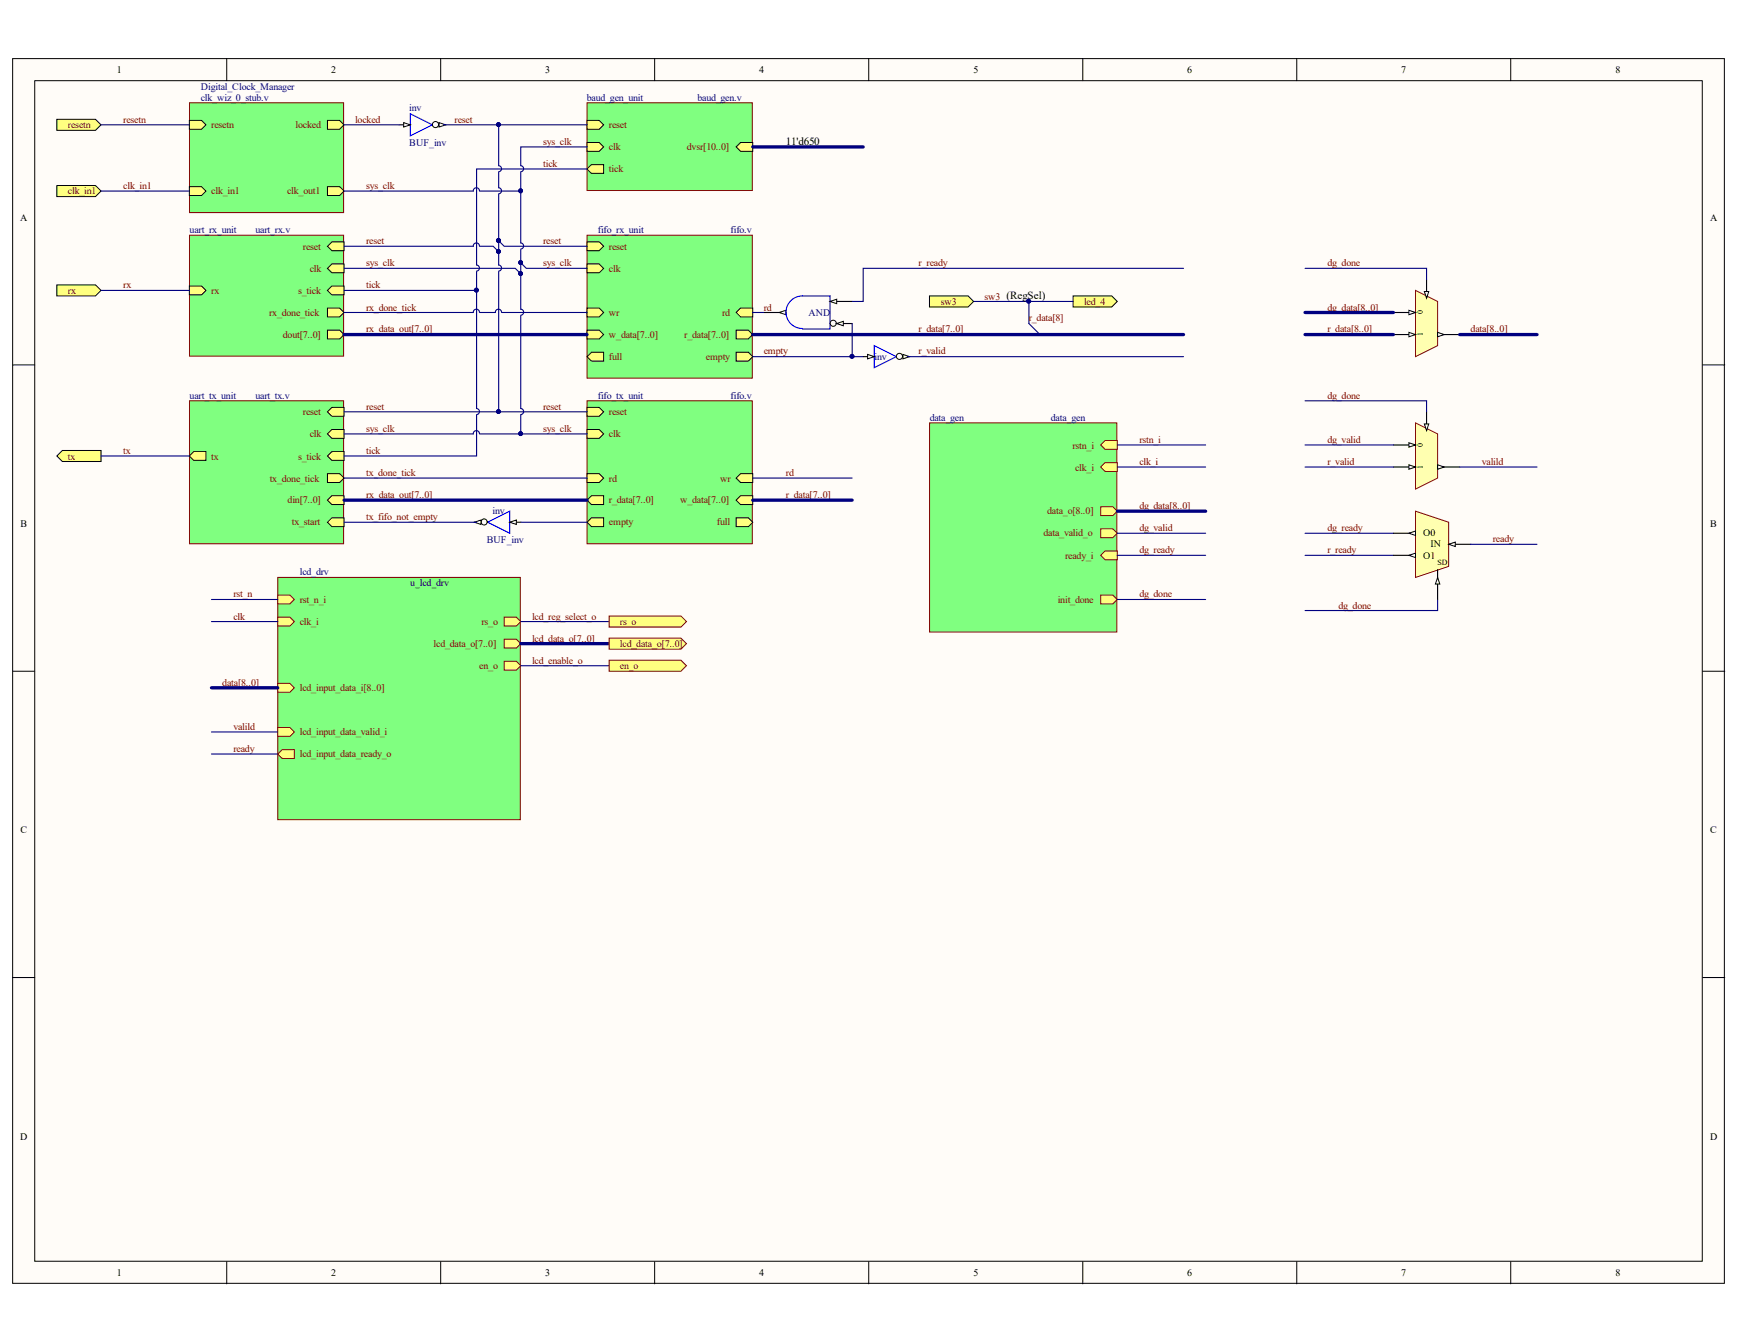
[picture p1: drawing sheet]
<svg xmlns="http://www.w3.org/2000/svg" width="279mm" height="216mm" viewBox="0 0 279 216" stroke-linecap="round" stroke-linejoin="round" font-family="sans-serif">
<g fill="#fffcf8" stroke="#000" stroke-width=".16">
<path d="M2 9.4h274.9v196.8h-274.9z"/>
<path d="M5.6 13h267.7v189.6h-267.7z"/>
</g>
<g fill="none" stroke="#000" stroke-width=".16">
<path d="M36.4 9.4v3.6M70.8 9.4v3.6M105.1 9.4v3.6M139.5 9.4v3.6M173.9 9.4v3.6M208.2 9.4v3.6M242.6 9.4v3.6M2 58.6h3.6M273.4 58.6h3.6M2 107.8h3.6M273.4 107.8h3.6M2 157h3.6"/>
<path d="M273.4 157h3.6M36.4 202.7v3.5M70.8 202.7v3.5M105.1 202.7v3.5M139.5 202.7v3.5M173.9 202.7v3.5M208.2 202.7v3.5M242.6 202.7v3.5"/>
</g>
<path d="M30.4 64.4h24.8v22.9h-24.8z" fill="#80ff80" stroke="#800000" stroke-width=".16"/>
<path d="M52.6 66.2l.7-.8h1.9v1.5h-1.9z" fill-rule="evenodd" fill="#ffff80"/>
<path d="M52.6 66.2l.7-.8h1.9v1.5h-1.9z" fill="none" stroke="#000" stroke-width=".16"/>
<path d="M52.6 69.7l.7-.7h1.9v1.4h-1.9z" fill-rule="evenodd" fill="#ffff80"/>
<path d="M52.6 69.7l.7-.7h1.9v1.4h-1.9z" fill="none" stroke="#000" stroke-width=".16"/>
<path d="M30.4 73.3l.7-.8h2v1.5h-2z" fill-rule="evenodd" fill="#ffff80"/>
<path d="M30.4 73.3l.7-.8h2v1.5h-2z" fill="none" stroke="#000" stroke-width=".16"/>
<path d="M52.6 73.3l.7-.8h1.9v1.5h-1.9z" fill-rule="evenodd" fill="#ffff80"/>
<path d="M52.6 73.3l.7-.8h1.9v1.5h-1.9z" fill="none" stroke="#000" stroke-width=".16"/>
<path d="M52.6 76.1h1.9l.7 .7-.7 .7h-1.9z" fill-rule="evenodd" fill="#ffff80"/>
<path d="M52.6 76.1h1.9l.7 .7-.7 .7h-1.9z" fill="none" stroke="#000" stroke-width=".16"/>
<path d="M52.6 80.3l.7-.7h1.9v1.5h-1.9z" fill-rule="evenodd" fill="#ffff80"/>
<path d="M52.6 80.3l.7-.7h1.9v1.5h-1.9z" fill="none" stroke="#000" stroke-width=".16"/>
<path d="M52.6 83.9l.7-.7h1.9v1.4h-1.9z" fill-rule="evenodd" fill="#ffff80"/>
<path d="M52.6 83.9l.7-.7h1.9v1.4h-1.9z" fill="none" stroke="#000" stroke-width=".16"/>
<path d="M94.3 37.8h26.5v22.9h-26.5z" fill="#80ff80" stroke="#800000" stroke-width=".16"/>
<path d="M94.3 38.9h1.9l.7 .7-.7 .7h-1.9z" fill-rule="evenodd" fill="#ffff80"/>
<path d="M94.3 38.9h1.9l.7 .7-.7 .7h-1.9z" fill="none" stroke="#000" stroke-width=".16"/>
<path d="M94.3 42.4h1.9l.7 .7-.7 .7h-1.9z" fill-rule="evenodd" fill="#ffff80"/>
<path d="M94.3 42.4h1.9l.7 .7-.7 .7h-1.9z" fill="none" stroke="#000" stroke-width=".16"/>
<path d="M94.3 57.3l.7-.7h1.9v1.4h-1.9z" fill-rule="evenodd" fill="#ffff80"/>
<path d="M94.3 57.3l.7-.7h1.9v1.4h-1.9z" fill="none" stroke="#000" stroke-width=".16"/>
<path d="M94.3 53h1.9l.7 .7-.7 .8h-1.9z" fill-rule="evenodd" fill="#ffff80"/>
<path d="M94.3 53h1.9l.7 .7-.7 .8h-1.9z" fill="none" stroke="#000" stroke-width=".16"/>
<path d="M118.2 50.2l.7-.7h2v1.4h-2z" fill-rule="evenodd" fill="#ffff80"/>
<path d="M118.2 50.2l.7-.7h2v1.4h-2z" fill="none" stroke="#000" stroke-width=".16"/>
<path d="M94.3 49.5h1.9l.7 .7-.7 .7h-1.9z" fill-rule="evenodd" fill="#ffff80"/>
<path d="M94.3 49.5h1.9l.7 .7-.7 .7h-1.9z" fill="none" stroke="#000" stroke-width=".16"/>
<path d="M118.2 53h2l.7 .7-.7 .8h-2z" fill-rule="evenodd" fill="#ffff80"/>
<path d="M118.2 53h2l.7 .7-.7 .8h-2z" fill="none" stroke="#000" stroke-width=".16"/>
<path d="M118.2 56.6h2l.7 .7-.7 .7h-2z" fill-rule="evenodd" fill="#ffff80"/>
<path d="M118.2 56.6h2l.7 .7-.7 .7h-2z" fill="none" stroke="#000" stroke-width=".16"/>
<path d="M94.3 64.4h26.5v22.9h-26.5z" fill="#80ff80" stroke="#800000" stroke-width=".16"/>
<path d="M94.3 65.4h1.9l.7 .8-.7 .7h-1.9z" fill-rule="evenodd" fill="#ffff80"/>
<path d="M94.3 65.4h1.9l.7 .8-.7 .7h-1.9z" fill="none" stroke="#000" stroke-width=".16"/>
<path d="M94.3 69h1.9l.7 .7-.7 .7h-1.9z" fill-rule="evenodd" fill="#ffff80"/>
<path d="M94.3 69h1.9l.7 .7-.7 .7h-1.9z" fill="none" stroke="#000" stroke-width=".16"/>
<path d="M118.2 83.2h2l.7 .7-.7 .7h-2z" fill-rule="evenodd" fill="#ffff80"/>
<path d="M118.2 83.2h2l.7 .7-.7 .7h-2z" fill="none" stroke="#000" stroke-width=".16"/>
<path d="M118.2 80.3l.7-.7h2v1.5h-2z" fill-rule="evenodd" fill="#ffff80"/>
<path d="M118.2 80.3l.7-.7h2v1.5h-2z" fill="none" stroke="#000" stroke-width=".16"/>
<path d="M94.3 76.1h1.9l.7 .7-.7 .7h-1.9z" fill-rule="evenodd" fill="#ffff80"/>
<path d="M94.3 76.1h1.9l.7 .7-.7 .7h-1.9z" fill="none" stroke="#000" stroke-width=".16"/>
<path d="M118.2 76.8l.7-.7h2v1.4h-2z" fill-rule="evenodd" fill="#ffff80"/>
<path d="M118.2 76.8l.7-.7h2v1.4h-2z" fill="none" stroke="#000" stroke-width=".16"/>
<path d="M94.3 80.3l.7-.7h1.9v1.5h-1.9z" fill-rule="evenodd" fill="#ffff80"/>
<path d="M94.3 80.3l.7-.7h1.9v1.5h-1.9z" fill="none" stroke="#000" stroke-width=".16"/>
<path d="M94.3 83.9l.7-.7h1.9v1.4h-1.9z" fill-rule="evenodd" fill="#ffff80"/>
<path d="M94.3 83.9l.7-.7h1.9v1.4h-1.9z" fill="none" stroke="#000" stroke-width=".16"/>
<path d="M30.4 16.5h24.8v17.7h-24.8z" fill="#80ff80" stroke="#800000" stroke-width=".16"/>
<path d="M30.4 19.3h2l.7 .8-.7 .7h-2z" fill-rule="evenodd" fill="#ffff80"/>
<path d="M30.4 19.3h2l.7 .8-.7 .7h-2z" fill="none" stroke="#000" stroke-width=".16"/>
<path d="M30.4 30h2l.7 .7-.7 .7h-2z" fill-rule="evenodd" fill="#ffff80"/>
<path d="M30.4 30h2l.7 .7-.7 .7h-2z" fill="none" stroke="#000" stroke-width=".16"/>
<path d="M52.6 19.3h1.9l.7 .8-.7 .7h-1.9z" fill-rule="evenodd" fill="#ffff80"/>
<path d="M52.6 19.3h1.9l.7 .8-.7 .7h-1.9z" fill="none" stroke="#000" stroke-width=".16"/>
<path d="M52.6 30h1.9l.7 .7-.7 .7h-1.9z" fill-rule="evenodd" fill="#ffff80"/>
<path d="M52.6 30h1.9l.7 .7-.7 .7h-1.9z" fill="none" stroke="#000" stroke-width=".16"/>
<path d="M65.9 18.3l3.5 1.8-3.5 1.7z" fill="none" stroke="#00f" stroke-width=".18"/>
<path d="M64.1 20.1h1.8" fill="none" stroke="#000" stroke-width=".18"/>
<path d="M64.8 19.7l1.1 .4-1.1 .3z" fill="#fffcf8"/>
<path d="M64.8 19.7l1.1 .4-1.1 .3z" fill="none" stroke="#000" stroke-width=".16"/>
<path d="M69.4 20.1h1.8" fill="none" stroke="#000" stroke-width=".18"/>
<circle cx="69.9" cy="20" r=".49" fill="#fffcf8" stroke="#000" stroke-width=".16"/>
<path d="M70.5 19.7l1.1 .4-1.1 .3z" fill="#fffcf8"/>
<path d="M70.5 19.7l1.1 .4-1.1 .3z" fill="none" stroke="#000" stroke-width=".16"/>
<g fill="#ffff80" stroke="#000" stroke-width=".16">
<path d="M9.1 19.2h6.2l.9 .9-.9 .8h-6.2z" fill-rule="evenodd"/>
<path d="M9.1 29.8h6.2l.9 .9-.9 .9h-6.2z" fill-rule="evenodd"/>
</g>
<path d="M94.3 16.5h26.5v14.1h-26.5z" fill="#80ff80" stroke="#800000" stroke-width=".16"/>
<path d="M94.3 19.3h1.9l.7 .8-.7 .7h-1.9z" fill-rule="evenodd" fill="#ffff80"/>
<path d="M94.3 19.3h1.9l.7 .8-.7 .7h-1.9z" fill="none" stroke="#000" stroke-width=".16"/>
<path d="M94.3 22.9h1.9l.7 .7-.7 .7h-1.9z" fill-rule="evenodd" fill="#ffff80"/>
<path d="M94.3 22.9h1.9l.7 .7-.7 .7h-1.9z" fill="none" stroke="#000" stroke-width=".16"/>
<path d="M94.3 27.1l.7-.7h1.9v1.5h-1.9z" fill-rule="evenodd" fill="#ffff80"/>
<path d="M94.3 27.1l.7-.7h1.9v1.5h-1.9z" fill="none" stroke="#000" stroke-width=".16"/>
<path d="M118.2 23.6l.7-.7h2v1.4h-2z" fill-rule="evenodd" fill="#ffff80"/>
<path d="M118.2 23.6l.7-.7h2v1.4h-2z" fill="none" stroke="#000" stroke-width=".16"/>
<path d="M30.4 37.8h24.8v19.4h-24.8z" fill="#80ff80" stroke="#800000" stroke-width=".16"/>
<path d="M52.6 39.6l.7-.7h1.9v1.4h-1.9z" fill-rule="evenodd" fill="#ffff80"/>
<path d="M52.6 39.6l.7-.7h1.9v1.4h-1.9z" fill="none" stroke="#000" stroke-width=".16"/>
<path d="M52.6 43.1l.7-.7h1.9v1.4h-1.9z" fill-rule="evenodd" fill="#ffff80"/>
<path d="M52.6 43.1l.7-.7h1.9v1.4h-1.9z" fill="none" stroke="#000" stroke-width=".16"/>
<path d="M30.4 45.9h2l.7 .8-.7 .7h-2z" fill-rule="evenodd" fill="#ffff80"/>
<path d="M30.4 45.9h2l.7 .8-.7 .7h-2z" fill="none" stroke="#000" stroke-width=".16"/>
<path d="M52.6 46.7l.7-.8h1.9v1.5h-1.9z" fill-rule="evenodd" fill="#ffff80"/>
<path d="M52.6 46.7l.7-.8h1.9v1.5h-1.9z" fill="none" stroke="#000" stroke-width=".16"/>
<path d="M52.6 49.5h1.9l.7 .7-.7 .7h-1.9z" fill-rule="evenodd" fill="#ffff80"/>
<path d="M52.6 49.5h1.9l.7 .7-.7 .7h-1.9z" fill="none" stroke="#000" stroke-width=".16"/>
<path d="M52.6 53h1.9l.7 .7-.7 .8h-1.9z" fill-rule="evenodd" fill="#ffff80"/>
<path d="M52.6 53h1.9l.7 .7-.7 .8h-1.9z" fill="none" stroke="#000" stroke-width=".16"/>
<path d="M78.3 83.9l3.5-1.8v3.6z" fill="none" stroke="#00f" stroke-width=".18"/>
<path d="M81.8 83.9h1.8" fill="none" stroke="#000" stroke-width=".18"/>
<path d="M81.8 83.9l1.1-.4v.7z" fill="#fffcf8"/>
<path d="M81.8 83.9l1.1-.4v.7z" fill="none" stroke="#000" stroke-width=".16"/>
<path d="M76.5 83.9h1.8" fill="none" stroke="#000" stroke-width=".18"/>
<circle cx="77.7" cy="83.8" r=".49" fill="#fffcf8" stroke="#000" stroke-width=".16"/>
<path d="M76.2 83.9l1-.4v.7z" fill="#fffcf8"/>
<path d="M76.2 83.9l1-.4v.7z" fill="none" stroke="#000" stroke-width=".16"/>
<g fill="#ffff80" stroke="#000" stroke-width=".16">
<path d="M9.1 45.8h6.2l.9 .9-.9 .8h-6.2z" fill-rule="evenodd"/>
<path d="M9.1 73.3l.9-.9h6.2v1.7h-6.2z" fill-rule="evenodd"/>
</g>
<path d="M122.6 50.2h3.6" fill="none" stroke="#000" stroke-width=".18"/>
<path d="M125.1 50.2l1.1-.4v.8z" fill="#fffcf8"/>
<path d="M125.1 50.2l1.1-.4v.8z" fill="none" stroke="#000" stroke-width=".16"/>
<path d="M128.9 52.8a2.62 2.62 0 0 1-2.7-2.6 2.62 2.62 0 0 1 2.7-2.7h4.4v5.4h-4.4" fill="none" stroke="#00f" stroke-width=".18"/>
<path d="M133.3 48.4h3.5" fill="none" stroke="#000" stroke-width=".18"/>
<path d="M133.3 48.4l1.1-.3v.7z" fill="#fffcf8"/>
<path d="M133.3 48.4l1.1-.3v.7z" fill="none" stroke="#000" stroke-width=".16"/>
<path d="M133.3 52h3.5" fill="none" stroke="#000" stroke-width=".18"/>
<circle cx="133.8" cy="51.9" r=".49" fill="#fffcf8" stroke="#000" stroke-width=".16"/>
<path d="M134.4 52l1-.4v.7z" fill="#fffcf8"/>
<path d="M134.4 52l1-.4v.7z" fill="none" stroke="#000" stroke-width=".16"/>
<path d="M140.4 55.5l3.5 1.8-3.5 1.8z" fill="none" stroke="#00f" stroke-width=".18"/>
<path d="M138.6 57.3h1.8" fill="none" stroke="#000" stroke-width=".18"/>
<path d="M139.3 56.9l1.1 .4-1.1 .3z" fill="#fffcf8"/>
<path d="M139.3 56.9l1.1 .4-1.1 .3z" fill="none" stroke="#000" stroke-width=".16"/>
<path d="M143.9 57.3h1.8" fill="none" stroke="#000" stroke-width=".18"/>
<circle cx="144.4" cy="57.2" r=".49" fill="#fffcf8" stroke="#000" stroke-width=".16"/>
<path d="M145 56.9l1.1 .4-1.1 .3z" fill="#fffcf8"/>
<path d="M145 56.9l1.1 .4-1.1 .3z" fill="none" stroke="#000" stroke-width=".16"/>
<g fill="none" stroke="#000080" stroke-width=".18">
<path d="M16.2 20.1h14.2M16.2 30.7h14.2M55.2 20.1h8.9M71.2 20.1h8.9v6.5a.49 .49 0 0 1 .4 .5 .49 .49 0 0 1-.4 .5M77 30.7a.5 .5 0 0 0-.5-.5 .5 .5 0 0 0-.5 .5h-20.8M77 39.6a.5 .5 0 0 0-.5-.6 .5 .5 0 0 0-.5 .6h-20.8M77.1 30.7h6.5M80.1 38.7l.9 .9h13.3M80.1 38.7v1.7l-.9-.8h-2.1M80.1 27.7v2.5a.49 .49 0 0 1 .4 .5 .49 .49 0 0 1-.4 .4M80.1 20.1h14.2M80.1 31.2v7.5"/>
<path d="M83.6 27.7v11.3a.49 .49 0 0 1 .5 .5 .49 .49 0 0 1-.5 .5M94.3 27.1h-17.8v15.5a.49 .49 0 0 1 .5 .5 .49 .49 0 0 1-.5 .4M94.3 23.6h-10.7v3a.49 .49 0 0 1 .5 .5 .49 .49 0 0 1-.5 .5M16.2 46.7h14.2M55.2 43.1h27.5l.9 .9M76.5 43.6v3.1h-21.3M76.5 46.7v18.9a.49 .49 0 0 1 .5 .5 .49 .49 0 0 1-.5 .5M77 50.2a.5 .5 0 0 0-.5-.5 .5 .5 0 0 0-.5 .5h-20.8M77.1 50.2h2.4M80.1 43.6v22.6h-24.9M80.1 40.4v2.2a.49 .49 0 0 1 .4 .5 .49 .49 0 0 1-.4 .4M80.5 50.2a.5 .5 0 0 0-.5-.5 .5 .5 0 0 0-.5 .5"/>
<path d="M80.6 50.2h13.7M83.6 42.2l.9 .9h9.8M83.6 40.1v9.6a.49 .49 0 0 1 .5 .5 .49 .49 0 0 1-.5 .4M83.6 50.7v14.9a.49 .49 0 0 1 .5 .5 .49 .49 0 0 1-.5 .5M120.9 57.3h17.7M120.9 50.2h1.7M136.8 52v5.3M145.7 57.3h44.3M156.3 48.4h8.9v3.6l1.8 1.7M190 43.1h-51.4v5.3h-1.8M16.2 73.3h14.2M55.2 76.8h39.1"/>
<path d="M76.5 66.7v6.6h-21.3M77 69.7a.5 .5 0 0 0-.5-.5 .5 .5 0 0 0-.5 .5h-20.8M80.1 66.2h14.2M83.6 66.7v3h-6.5M83.6 69.7h10.7M120.9 76.8h15.9M55.2 83.9h21.3M83.6 83.9h10.7"/>
</g>
<g fill="#000080" stroke="#000080" stroke-width=".16">
<circle cx="83.6" cy="43.9" r=".31"/>
<circle cx="80" cy="20" r=".31"/>
<circle cx="80" cy="66.1" r=".31"/>
<circle cx="80" cy="40.4" r=".31"/>
<circle cx="83.6" cy="69.7" r=".31"/>
<circle cx="80" cy="38.6" r=".31"/>
<circle cx="83.6" cy="42.2" r=".31"/>
<circle cx="76.5" cy="46.6" r=".31"/>
<circle cx="83.6" cy="30.6" r=".31"/>
<circle cx="136.8" cy="57.2" r=".31"/>
<circle cx="165.2" cy="48.4" r=".31"/>
</g>
<path d="M120.9 23.6h17.7M55.2 53.7h39.1M120.9 53.7h69.1M55.2 80.3h39.1M120.9 80.3h15.9" fill="none" stroke="#000080" stroke-width=".53"/>
<g fill="#ffff80" stroke="#000" stroke-width=".16">
<path d="M149.3 47.5h6.2l.8 .9-.8 .9h-6.2z" fill-rule="evenodd"/>
<path d="M172.3 47.5h6.2l.9 .9-.9 .9h-6.2z" fill-rule="evenodd"/>
</g>
<path d="M165.2 48.4h7.1" fill="none" stroke="#000080" stroke-width=".18"/>
<circle cx="165.2" cy="48.4" r=".31" fill="#000080" stroke="#000080" stroke-width=".16"/>
<path d="M44.6 92.8h39v38.9h-39z" fill="#80ff80" stroke="#800000" stroke-width=".16"/>
<path d="M81 99.1h1.9l.7 .7-.7 .8h-1.9z" fill-rule="evenodd" fill="#ffff80"/>
<path d="M81 99.1h1.9l.7 .7-.7 .8h-1.9z" fill="none" stroke="#800000" stroke-width=".16"/>
<path d="M81 102.7h1.9l.7 .7-.7 .7h-1.9z" fill-rule="evenodd" fill="#ffff80"/>
<path d="M81 102.7h1.9l.7 .7-.7 .7h-1.9z" fill="none" stroke="#800000" stroke-width=".16"/>
<path d="M81 106.2h1.9l.7 .7-.7 .8h-1.9z" fill-rule="evenodd" fill="#ffff80"/>
<path d="M81 106.2h1.9l.7 .7-.7 .8h-1.9z" fill="none" stroke="#800000" stroke-width=".16"/>
<path d="M44.6 99.1h2l.7 .7-.7 .8h-2z" fill-rule="evenodd" fill="#ffff80"/>
<path d="M44.6 99.1h2l.7 .7-.7 .8h-2z" fill="none" stroke="#800000" stroke-width=".16"/>
<path d="M44.6 109.8h2l.7 .7-.7 .7h-2z" fill-rule="evenodd" fill="#ffff80"/>
<path d="M44.6 109.8h2l.7 .7-.7 .7h-2z" fill="none" stroke="#800000" stroke-width=".16"/>
<path d="M44.6 116.9h2l.7 .7-.7 .7h-2z" fill-rule="evenodd" fill="#ffff80"/>
<path d="M44.6 116.9h2l.7 .7-.7 .7h-2z" fill="none" stroke="#800000" stroke-width=".16"/>
<path d="M44.6 121.1l.7-.7h2v1.4h-2z" fill-rule="evenodd" fill="#ffff80"/>
<path d="M44.6 121.1l.7-.7h2v1.4h-2z" fill="none" stroke="#800000" stroke-width=".16"/>
<path d="M44.6 95.6h2l.7 .7-.7 .7h-2z" fill-rule="evenodd" fill="#ffff80"/>
<path d="M44.6 95.6h2l.7 .7-.7 .7h-2z" fill="none" stroke="#800000" stroke-width=".16"/>
<path d="M149.3 67.9h30v33.6h-30z" fill="#80ff80" stroke="#800000" stroke-width=".16"/>
<path d="M176.7 81.4h2l.7 .7-.7 .7h-2z" fill-rule="evenodd" fill="#ffff80"/>
<path d="M176.7 81.4h2l.7 .7-.7 .7h-2z" fill="none" stroke="#800000" stroke-width=".16"/>
<path d="M176.7 85h2l.7 .7-.7 .7h-2z" fill-rule="evenodd" fill="#ffff80"/>
<path d="M176.7 85h2l.7 .7-.7 .7h-2z" fill="none" stroke="#800000" stroke-width=".16"/>
<path d="M176.7 89.2l.8-.7h1.9v1.4h-1.9z" fill-rule="evenodd" fill="#ffff80"/>
<path d="M176.7 89.2l.8-.7h1.9v1.4h-1.9z" fill="none" stroke="#800000" stroke-width=".16"/>
<path d="M176.7 75l.8-.7h1.9v1.4h-1.9z" fill-rule="evenodd" fill="#ffff80"/>
<path d="M176.7 75l.8-.7h1.9v1.4h-1.9z" fill="none" stroke="#800000" stroke-width=".16"/>
<path d="M176.7 71.5l.8-.7h1.9v1.4h-1.9z" fill-rule="evenodd" fill="#ffff80"/>
<path d="M176.7 71.5l.8-.7h1.9v1.4h-1.9z" fill="none" stroke="#800000" stroke-width=".16"/>
<path d="M176.7 95.6h2l.7 .7-.7 .7h-2z" fill-rule="evenodd" fill="#ffff80"/>
<path d="M176.7 95.6h2l.7 .7-.7 .7h-2z" fill="none" stroke="#800000" stroke-width=".16"/>
<path d="M34 99.8h10.6M34 96.3h10.6M83.6 99.8h14.2M34 117.6h10.6M83.6 106.9h14.2M34 121.1h10.6" fill="none" stroke="#000080" stroke-width=".18"/>
<path d="M34 110.5h10.6M83.6 103.4h14.2" fill="none" stroke="#000080" stroke-width=".53"/>
<g fill="#ffff80" stroke="#800000" stroke-width=".16">
<path d="M97.8 99h11.5l.9 .8-.9 .9h-11.5z" fill-rule="evenodd"/>
<path d="M97.8 102.5h11.5l.9 .9-.9 .9h-11.5z" fill-rule="evenodd"/>
<path d="M97.8 106.1h11.5l.9 .8-.9 .9h-11.5z" fill-rule="evenodd"/>
</g>
<path d="M179.4 71.5h14.2M179.4 75h14.2M179.4 85.7h14.2M179.4 89.2h14.2M179.4 96.3h14.2M209.6 85.7h14.1M209.6 89.2h14.1M230.8 96.3v1.8h-21.2" fill="none" stroke="#000080" stroke-width=".18"/>
<path d="M179.4 82.1h14.2" fill="none" stroke="#000080" stroke-width=".53"/>
<path d="M227.3 82.1l5.3 1.8v7.1l-5.3 1.8z" fill-rule="evenodd" fill="#ffffb0"/>
<path d="M227.3 82.1l5.3 1.8v7.1l-5.3 1.8z" fill="none" stroke="#800000" stroke-width=".16"/>
<path d="M223.7 85.7h3.6" fill="none" stroke="#000" stroke-width=".18"/>
<path d="M226.2 85.7l1.1-.4v.7z" fill="#fffcf8"/>
<path d="M226.2 85.7l1.1-.4v.7z" fill="none" stroke="#000" stroke-width=".16"/>
<path d="M223.7 89.2h3.6" fill="none" stroke="#000" stroke-width=".18"/>
<path d="M226.2 89.2l1.1-.3v.7z" fill="#fffcf8"/>
<path d="M226.2 89.2l1.1-.3v.7z" fill="none" stroke="#000" stroke-width=".16"/>
<path d="M230.8 92.8v3.5" fill="none" stroke="#000" stroke-width=".18"/>
<path d="M230.8 92.8l.4 1h-.7z" fill="#fffcf8"/>
<path d="M230.8 92.8l.4 1h-.7z" fill="none" stroke="#000" stroke-width=".16"/>
<path d="M232.6 87.4h3.6" fill="none" stroke="#000" stroke-width=".18"/>
<path d="M232.6 87.4l1.1-.3v.7z" fill="#fffcf8"/>
<path d="M232.6 87.4l1.1-.3v.7z" fill="none" stroke="#000" stroke-width=".16"/>
<path d="M230.8 91.5v1.3" fill="none" stroke="#000" stroke-width=".18"/>
<path d="M227.3 67.9l3.5 1.8v7.1l-3.5 1.8z" fill-rule="evenodd" fill="#ffffb0"/>
<path d="M227.3 67.9l3.5 1.8v7.1l-3.5 1.8z" fill="none" stroke="#800000" stroke-width=".16"/>
<path d="M223.7 71.5h3.6" fill="none" stroke="#000" stroke-width=".18"/>
<path d="M226.2 71.1l1.1 .4-1.1 .3z" fill="#fffcf8"/>
<path d="M226.2 71.1l1.1 .4-1.1 .3z" fill="none" stroke="#000" stroke-width=".16"/>
<path d="M223.7 75h3.6" fill="none" stroke="#000" stroke-width=".18"/>
<path d="M226.2 74.7l1.1 .3-1.1 .4z" fill="#fffcf8"/>
<path d="M226.2 74.7l1.1 .3-1.1 .4z" fill="none" stroke="#000" stroke-width=".16"/>
<path d="M229.1 66.2v3" fill="none" stroke="#000" stroke-width=".18"/>
<path d="M228.7 68.1h.7l-.3 1.1z" fill="#fffcf8"/>
<path d="M228.7 68.1h.7l-.3 1.1z" fill="none" stroke="#000" stroke-width=".16"/>
<path d="M230.8 75h3.6" fill="none" stroke="#000" stroke-width=".18"/>
<path d="M230.8 74.7l1.1 .3-1.1 .4z" fill="#fffcf8"/>
<path d="M230.8 74.7l1.1 .3-1.1 .4z" fill="none" stroke="#000" stroke-width=".16"/>
<path d="M227.3 46.7l3.5 1.7v7.1l-3.5 1.8z" fill-rule="evenodd" fill="#ffffb0"/>
<path d="M227.3 46.7l3.5 1.7v7.1l-3.5 1.8z" fill="none" stroke="#800000" stroke-width=".16"/>
<path d="M223.7 50.2h3.6" fill="none" stroke="#000" stroke-width=".18"/>
<path d="M226.2 49.8l1.1 .4-1.1 .4z" fill="#fffcf8"/>
<path d="M226.2 49.8l1.1 .4-1.1 .4z" fill="none" stroke="#000" stroke-width=".16"/>
<path d="M223.7 53.7h3.6" fill="none" stroke="#000" stroke-width=".18"/>
<path d="M226.2 53.4l1.1 .3-1.1 .4z" fill="#fffcf8"/>
<path d="M226.2 53.4l1.1 .3-1.1 .4z" fill="none" stroke="#000" stroke-width=".16"/>
<path d="M229.1 44.9v3" fill="none" stroke="#000" stroke-width=".18"/>
<path d="M228.7 46.8h.7l-.3 1.1z" fill="#fffcf8"/>
<path d="M228.7 46.8h.7l-.3 1.1z" fill="none" stroke="#000" stroke-width=".16"/>
<path d="M230.8 53.7h3.6" fill="none" stroke="#000" stroke-width=".18"/>
<path d="M230.8 53.4l1.1 .3-1.1 .4z" fill="#fffcf8"/>
<path d="M230.8 53.4l1.1 .3-1.1 .4z" fill="none" stroke="#000" stroke-width=".16"/>
<path d="M209.6 53.7h14.1M209.6 50.2h14.1M234.4 53.7h12.4" fill="none" stroke="#000080" stroke-width=".53"/>
<path d="M209.6 43.1h19.5v1.8M209.6 64.4h19.5v1.8M209.6 75h14.1M209.6 71.5h14.1M234.4 75h12.4M236.2 87.4h10.6" fill="none" stroke="#000080" stroke-width=".18"/>
<text font-size="1.8" x="126.2" y="23.3">11'd650</text>
<g font-size="1.6">
<text x="18.8" y="11.8">1</text>
<text x="53.2" y="11.8">2</text>
<text x="87.5" y="11.8">3</text>
<text x="121.9" y="11.8">4</text>
<text x="156.3" y="11.8">5</text>
<text x="190.6" y="11.8">6</text>
<text x="225" y="11.8">7</text>
<text x="259.4" y="11.8">8</text>
<text x="3.2" y="35.4">A</text>
<text x="274.6" y="35.4">A</text>
<text x="3.3" y="84.6">B</text>
<text x="228.5" y="86.2">O0</text>
<text x="228.5" y="89.7">O1</text>
<text x="229.7" y="87.9">IN</text>
<text x="274.6" y="84.6">B</text>
<text x="3.3" y="133.9">C</text>
<text x="274.6" y="133.9">C</text>
<text x="3.2" y="183.1">D</text>
<text x="274.6" y="183.1">D</text>
<text x="18.8" y="205">1</text>
<text x="53.2" y="205">2</text>
<text x="87.5" y="205">3</text>
<text x="121.9" y="205">4</text>
<text x="156.3" y="205">5</text>
<text x="190.6" y="205">6</text>
<text x="225" y="205">7</text>
<text x="259.4" y="205">8</text>
</g>
<g font-size="1.6" fill="#000080">
<text x="32.2" y="14.4">Digital_Clock_Manager</text>
<text x="32.2" y="16.2">clk_wiz_0_stub.v</text>
<text x="65.7" y="17.8">inv</text>
<text x="94.2" y="16.2">baud_gen_unit</text>
<text x="112" y="16.2">baud_gen.v</text>
<text x="65.7" y="23.4">BUF_inv</text>
<text x="30.4" y="37.5">uart_rx_unit</text>
<text x="41" y="37.5">uart_rx.v</text>
<text x="96" y="37.5">fifo_rx_unit</text>
<text x="117.3" y="37.5">fifo.v</text>
<text x="129.8" y="50.7">AND</text>
<text x="140.4" y="57.8">i</text>
<text x="140.8" y="57.8">nv</text>
<text x="30.4" y="64">uart_tx_unit</text>
<text x="41" y="64">uart_tx.v</text>
<text x="96" y="64">fifo_tx_unit</text>
<text x="117.3" y="64">fifo.v</text>
<text x="149.3" y="67.6">data_gen</text>
<text x="168.7" y="67.6">data_gen</text>
<text x="79.1" y="82.6">inv</text>
<text x="78.2" y="87.3">BUF_inv</text>
<text x="48.1" y="92.4">lcd_drv</text>
<text x="65.9" y="94.2">u_lcd_drv</text>
</g>
<g font-size="1.6" fill="#800000">
<text x="10.9" y="20.6">resetn</text>
<text x="19.8" y="19.7">resetn</text>
<text x="33.9" y="20.6">resetn</text>
<text x="47.4" y="20.6">locked</text>
<text x="57" y="19.7">locked</text>
<text x="73" y="19.7">reset</text>
<text x="87.2" y="23.3">sys_clk</text>
<text x="97.8" y="20.6">reset</text>
<text x="87.2" y="26.8">tick</text>
<text x="97.8" y="24.1">clk</text>
<text x="97.8" y="27.7">tick</text>
<text x="110.3" y="24.1">dvsr[10..0]</text>
<text x="10.9" y="31.2">clk_in1</text>
<text x="19.8" y="30.4">clk_in1</text>
<text x="33.9" y="31.2">clk_in1</text>
<text x="46.1" y="31.2">clk_out1</text>
<text x="58.8" y="30.4">sys_clk</text>
<text x="48.6" y="40.1">reset</text>
<text x="58.8" y="39.2">reset</text>
<text x="87.2" y="39.2">reset</text>
<text x="97.8" y="40.1">reset</text>
<text x="10.9" y="47.2">rx</text>
<text x="19.8" y="46.3">rx</text>
<text x="33.9" y="47.2">rx</text>
<text x="47.9" y="47.2">s_tick</text>
<text x="49.7" y="43.6">clk</text>
<text x="58.8" y="42.8">sys_clk</text>
<text x="58.8" y="46.3">tick</text>
<text x="87.2" y="42.8">sys_clk</text>
<text x="97.8" y="43.6">clk</text>
<text x="147.5" y="42.8">r_ready</text>
<text x="213.1" y="42.8">dg_done</text>
<text x="43.2" y="50.7">rx_done_tick</text>
<text x="58.8" y="49.9">rx_done_tick</text>
<text x="58.8" y="53.4">rx_data_out[7..0]</text>
<text x="97.8" y="50.7">wr</text>
<text x="116" y="50.7">rd</text>
<text x="122.6" y="49.9">rd</text>
<text x="147.5" y="53.4">r_data[7..0]</text>
<text x="151.1" y="49">sw3</text>
<text x="158.1" y="48.1">sw3 (RegSel)</text>
<text x="165.2" y="51.6">r_data[8]</text>
<text x="174.1" y="49">led_4</text>
<text x="213.1" y="53.4">r_data[8..0]</text>
<text x="213.1" y="49.9">dg_data[8..0]</text>
<text x="236.1" y="53.4">data[8..0]</text>
<text x="45.4" y="54.3">dout[7..0]</text>
<text x="97.8" y="57.8">full</text>
<text x="97.8" y="54.3">w_data[7..0]</text>
<text x="109.9" y="54.3">r_data[7..0]</text>
<text x="113.3" y="57.8">empty</text>
<text x="122.6" y="56.9">empty</text>
<text x="147.5" y="56.9">r_valid</text>
<text x="58.8" y="65.8">reset</text>
<text x="87.2" y="65.8">reset</text>
<text x="213.1" y="64">dg_done</text>
<text x="48.6" y="66.7">reset</text>
<text x="49.7" y="70.3">clk</text>
<text x="58.8" y="69.3">sys_clk</text>
<text x="87.2" y="69.3">sys_clk</text>
<text x="97.8" y="66.7">reset</text>
<text x="97.8" y="70.3">clk</text>
<text x="182.9" y="71.1">rstn_i</text>
<text x="213.1" y="71.1">dg_valid</text>
<text x="10.9" y="73.8">tx</text>
<text x="19.8" y="72.9">tx</text>
<text x="33.9" y="73.8">tx</text>
<text x="43.3" y="77.4">tx_done_tick</text>
<text x="47.9" y="73.8">s_tick</text>
<text x="58.8" y="72.9">tick</text>
<text x="58.8" y="76.4">tx_done_tick</text>
<text x="97.8" y="77.4">rd</text>
<text x="115.6" y="77.4">wr</text>
<text x="126.2" y="76.4">rd</text>
<text x="172.2" y="72">rstn_i</text>
<text x="172.6" y="75.6">clk_i</text>
<text x="182.9" y="74.7">clk_i</text>
<text x="213.1" y="74.7">r_valid</text>
<text x="237.9" y="74.7">valild</text>
<text x="46.2" y="80.8">din[7..0]</text>
<text x="58.8" y="80">rx_data_out[7..0]</text>
<text x="58.8" y="83.5">tx_fifo_not_empty</text>
<text x="97.8" y="80.8">r_data[7..0]</text>
<text x="109.2" y="80.8">w_data[7..0]</text>
<text x="126.2" y="80">r_data[7..0]</text>
<text x="168.1" y="82.6">data_o[8..0]</text>
<text x="182.9" y="81.8">dg_data[8..0]</text>
<text x="46.9" y="84.4">tx_start</text>
<text x="97.8" y="84.4">empty</text>
<text x="115.1" y="84.4">full</text>
<text x="167.6" y="86.2">data_valid_o</text>
<text x="171" y="89.7">ready_i</text>
<text x="182.9" y="85.3">dg_valid</text>
<text x="182.9" y="88.9">dg_ready</text>
<text x="213.1" y="88.9">r_ready</text>
<text x="213.1" y="85.3">dg_ready</text>
<text x="239.7" y="87.1">ready</text>
<text x="37.5" y="96">rst_n</text>
<text x="182.9" y="96">dg_done</text>
<text x="37.5" y="99.5">clk</text>
<text x="48.1" y="100.4">clk_i</text>
<text x="48.1" y="96.8">rst_n_i</text>
<text x="77.3" y="100.4">rs_o</text>
<text x="85.4" y="99.5">lcd_reg_select_o</text>
<text x="99.6" y="100.4">rs_o</text>
<text x="169.8" y="96.8">init_done</text>
<text x="214.9" y="97.8">dg_done</text>
<text x="69.6" y="103.9">lcd_data_o[7..0]</text>
<text x="77" y="107.5">en_o</text>
<text x="85.4" y="103.1">lcd_data_o[7..0]</text>
<text x="85.4" y="106.6">lcd_enable_o</text>
<text x="99.6" y="103.9">lcd_data_o[7..0]</text>
<text x="99.6" y="107.5">en_o</text>
<text x="35.7" y="110.2">data[8..0]</text>
<text x="48.1" y="111">lcd_input_data_i[8..0]</text>
<text x="37.5" y="117.2">valild</text>
<text x="48.1" y="118.1">lcd_input_data_valid_i</text>
<text x="37.5" y="120.8">ready</text>
<text x="48.1" y="121.7">lcd_input_data_ready_o</text>
</g>
<g font-size="1.3">
<text x="228.5" y="50.5" transform="rotate(-90 228.5 50.5)">0</text>
<text x="228.5" y="54" transform="rotate(-90 228.5 54)">1</text>
<text x="228.5" y="71.8" transform="rotate(-90 228.5 71.8)">0</text>
<text x="228.5" y="75.3" transform="rotate(-90 228.5 75.3)">1</text>
<text x="230.8" y="90.7">SD</text>
</g>
</svg>
